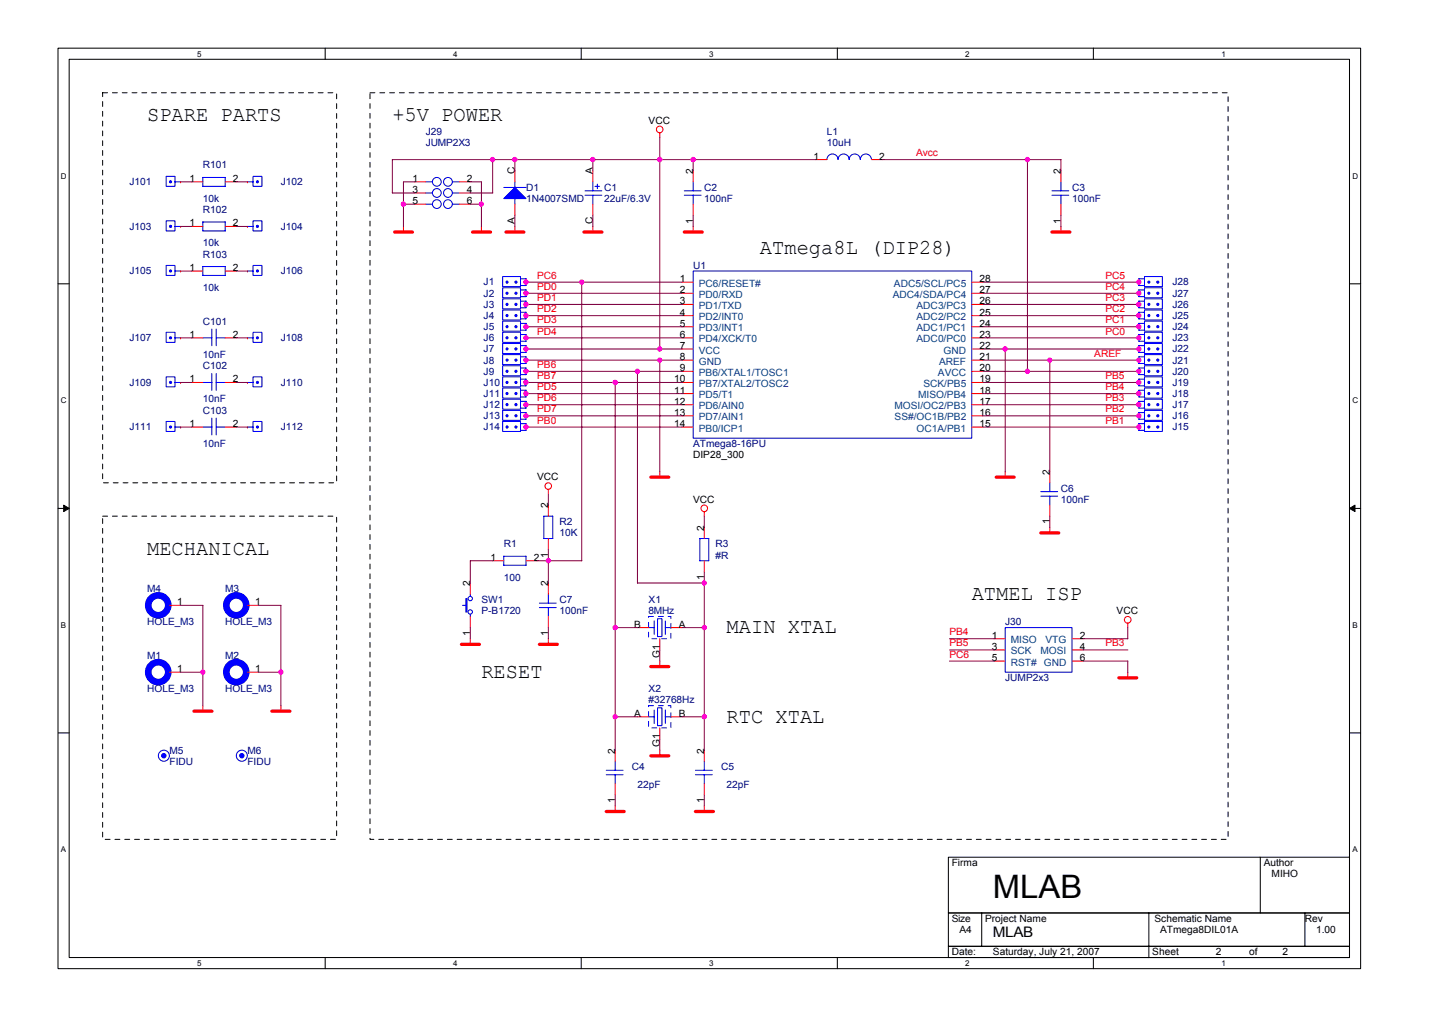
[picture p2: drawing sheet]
<svg xmlns="http://www.w3.org/2000/svg" width="297mm" height="210mm" viewBox="0 0 297 210" stroke-linecap="round" stroke-linejoin="round" font-family="sans-serif">
<path d="M12 10h270.2v190.9h-270.2zM14.3 12.3h265.6v186.3h-265.6z" fill="none" stroke="#000" stroke-width=".21"/>
<g fill="#fff">
<path d="M40.9 10.2h.9v1.9h-.9z"/>
<path d="M40.9 198.9h.9v1.8h-.9z"/>
</g>
<path d="M67.5 10v2.3M67.5 198.6v2.3" fill="none" stroke="#000" stroke-width=".21"/>
<g fill="#fff">
<path d="M94 10.2h.9v1.9h-.9z"/>
<path d="M94 198.9h.9v1.8h-.9z"/>
</g>
<path d="M120.6 10v2.3M120.6 198.6v2.3" fill="none" stroke="#000" stroke-width=".21"/>
<g fill="#fff">
<path d="M147.1 10.2h.9v1.9h-.9z"/>
<path d="M147.1 198.9h.9v1.8h-.9z"/>
</g>
<path d="M173.7 10v2.3M173.7 198.6v2.3" fill="none" stroke="#000" stroke-width=".21"/>
<g fill="#fff">
<path d="M200.2 10.2h.9v1.9h-.9z"/>
<path d="M200.2 198.9h.9v1.8h-.9z"/>
</g>
<path d="M226.8 10v2.3M226.8 198.6v2.3" fill="none" stroke="#000" stroke-width=".21"/>
<g fill="#fff">
<path d="M253.3 10.2h1v1.9h-1z"/>
<path d="M253.3 198.9h1v1.8h-1z"/>
<path d="M12.6 35.6h1.2v1.8h-1.2z"/>
<path d="M280.5 35.6h1.2v1.8h-1.2z"/>
<path d="M12.6 82.1h1.2v1.9h-1.2z"/>
<path d="M280.5 82.1h1.2v1.9h-1.2z"/>
</g>
<path d="M12 58.9h2.3M279.9 58.9h2.3" fill="none" stroke="#000" stroke-width=".21"/>
<g fill="#fff">
<path d="M12.6 128.7h1.1v1.9h-1.1z"/>
<path d="M280.5 128.7h1.1v1.9h-1.1z"/>
</g>
<path d="M12 105.5h2.3M279.9 105.5h2.3" fill="none" stroke="#000" stroke-width=".21"/>
<path d="M13.2 104.8l1.1 .7-1.1 .6zM279.9 105.5l1.2-.7v1.3z" fill="#000" stroke="#000" stroke-width=".21"/>
<g fill="#fff">
<path d="M12.6 175.3h1.1v1.8h-1.1z"/>
<path d="M280.5 175.3h1.1v1.8h-1.1z"/>
</g>
<path d="M12 152h2.3M279.9 152h2.3M196.7 177.8h83.2v11.6h-83.2zM261.4 177.8v11.6M196.7 189.4h83.2v6.9h-83.2zM196.7 196.3h83.2v2.3h-83.2zM203.6 189.4v6.9M238.3 189.4v9.2M270.7 189.4v6.9" fill="none" stroke="#000" stroke-width=".21"/>
<path d="M21.3 19.2h48.5v80.9h-48.5v-80.9M76.7 19.2h178v154.9h-178v-154.9M21.3 107.1h48.5v67h-48.5v-67" fill="none" stroke="#000" stroke-width=".21" stroke-dasharray="1 1 1 1 1 1 1 1"/>
<g fill="none" stroke="#f00" stroke-width=".21">
<path d="M37.5 37.7h.1M39.8 37.7h2.3M46.7 37.7h2.3M51.3 37.7h.1M86 37.7h2.3M95.2 37.7h2.4M106.8 35.4v2.3M123 35.4v2.3M136.9 27.5v1M143.8 35.4v2.3M169.2 33.1h2.3M180.8 33.1h2.3"/>
<path d="M220.1 35.4v2.3M37.5 47h.1M37.5 56.2h.1M39.8 47h2.3M39.8 56.2h2.3M46.7 47h2.3M46.7 56.2h2.3M51.3 47h.1M51.3 56.2h.1M83.7 47v1.2M86 40h2.3M86 42.4h2.3"/>
<path d="M95.2 40h2.4M95.2 42.4h2.4M99.9 47v1.2M106.8 42.4v2.3M106.8 47v1.2M109.1 58.5h.1M123 42.4v2.3M123 47v1.2M141.5 58.5h2.3M143.8 42.4v2.3M143.8 47v1.2M201.6 58.5h2.3"/>
<path d="M220.1 42.4v2.3M220.1 47v1.2M236.2 58.5h.1M37.5 70.1h.1M37.5 79.3h.1M39.8 70.1h2.3M39.8 79.3h2.3M46.7 70.1h2.3M46.7 79.3h2.3M51.3 70.1h.1M51.3 79.3h.1M109.1 63.1h.1"/>
<path d="M109.1 67.8h.1M109.1 72.4h.1M109.1 60.8h.1M109.1 77h.1M109.1 70.1h.1M109.1 74.7h.1M109.1 65.5h.1M109.1 79.3h.1M141.5 60.8h2.3M141.5 63.1h2.3M141.5 65.5h2.3M141.5 67.8h2.3"/>
<path d="M141.5 70.1h2.3M141.5 72.4h2.3M141.5 74.7h2.3M141.5 77h2.3M141.5 79.3h2.3M201.6 60.8h2.3M201.6 63.1h2.3M201.6 65.5h2.3M201.6 67.8h2.3M201.6 70.1h2.3M201.6 72.4h2.3M201.6 74.7h2.3"/>
<path d="M201.6 77h2.3M201.6 79.3h2.3M236.2 72.4h.1M236.2 79.3h.1M236.2 77h.1M236.2 74.7h.1M236.2 60.8h.1M236.2 65.5h.1M236.2 63.1h.1M236.2 67.8h.1M236.2 70.1h.1M37.5 88.6h.1"/>
<path d="M39.8 88.6h2.3M46.7 88.6h2.3M51.3 88.6h.1M109.1 88.6h.1M109.1 86.3h.1M109.1 83.9h.1M109.1 81.6h.1M136.9 97.8v1.2M141.5 83.9h2.3M141.5 86.3h2.3M141.5 88.6h2.3M141.5 81.6h2.3"/>
<path d="M201.6 83.9h2.3M201.6 86.3h2.3M201.6 88.6h2.3M201.6 81.6h2.3M208.5 97.8v1.2M217.8 97.8v2.3M236.2 81.6h.1M236.2 88.6h.1M236.2 83.9h.1M236.2 86.3h.1M102.2 116.3h2.3M109.1 116.3h2.3"/>
<path d="M113.7 101.5v.9M113.7 104.8v2.3M113.7 111.7v2.3M146.1 106.1v1M146.1 109.4v2.3M146.1 116.3v2.3M217.8 104.8v2.3M217.8 109.4v1.2M35.2 139.4h2.3M35.2 125.6h2.3M51.3 139.4h2.3M51.3 125.6h2.3"/>
<path d="M97.6 120.9v2.4M97.6 127.9v2.3M97.6 132.5v1.2M113.7 120.9v2.4M113.7 127.9v2.3M113.7 132.5v1.2M132.2 130.2h2.3M136.9 132.5v2.3M136.9 137.1v1.2M139.2 130.2h2.3M206.2 132.5h2.3M206.2 134.8h2.3"/>
<path d="M206.2 137.1h2.3M222.4 132.5h2.3M222.4 134.8h2.3M222.4 137.1h2.3M233.9 129.2v1M233.9 139.4v1.2M42.1 146.4v1.1M58.3 146.4v1.1M127.6 155.6v2.3M132.2 148.7h2.3M136.9 151v2.3M136.9 155.6v1.2"/>
<path d="M139.2 148.7h2.3M146.1 155.6v2.3M127.6 162.5v2.3M127.6 167.2v1.1M146.1 162.5v2.3M146.1 167.2v1.1"/>
<circle cx="136.8" cy="26.8" r=".68"/>
<circle cx="113.7" cy="100.8" r=".68"/>
<circle cx="146.1" cy="105.4" r=".68"/>
<circle cx="233.9" cy="128.6" r=".69"/>
</g>
<g fill="none" stroke="#f00" stroke-width=".68">
<path d="M81.8 48.1h3.8M98 48.1h3.7M105 48.1h3.7M121.1 48.1h3.8M141.9 48.1h3.8M218.2 48.1h3.7M135 99h3.7M206.6 99h3.8M215.9 110.5h3.7M95.7 133.6h3.7M111.9 133.6h3.7M135 138.3h3.7"/>
<path d="M40.2 147.5h3.8M56.4 147.5h3.7M135 156.8h3.7M232.1 140.6h3.7M125.7 168.3h3.8M144.2 168.3h3.8"/>
</g>
<g fill="none" stroke="#00f" stroke-width=".21">
<path d="M34.5 36.6h1.8v2.1h-1.8zM36.3 37.7h1.2M42.1 36.8h4.6M42.1 36.8v1.9h4.6v-1.9M51.3 37.7h1.2M52.5 36.6h1.8v2.1h-1.8zM88.3 37.7h1.4M93.8 37.7h1.4M104.5 38.9h4.6M106.8 37.7v1.2M121.3 39.6h3.5M123 37.7v1.9"/>
<path d="M123.4 38.7h1M123.9 38.2v.9M141.9 39.6h3.5M143.8 37.7v1.9M171.5 33.1a1.15 1.15 0 0 1 1.2-1.2 1.15 1.15 0 0 1 1.1 1.2 1.15 1.15 0 0 1 1.2-1.2 1.15 1.15 0 0 1 1.1 1.2 1.15 1.15 0 0 1 1.2-1.2 1.15 1.15 0 0 1 1.2 1.2 1.15 1.15 0 0 1 1.1-1.2 1.15 1.15 0 0 1 1.2 1.2M218.2 39.6h3.5M220.1 37.7v1.9M34.5 45.8h1.8v2.1h-1.8zM34.5 55.1h1.8v2h-1.8zM36.3 47h1.2M36.3 56.2h1.2M42.1 46h4.6"/>
<path d="M42.1 46v1.9h4.6v-1.9M42.1 55.3h4.6v1.8h-4.6zM51.3 47h1.2M51.3 56.2h1.2M52.5 45.8h1.8v2.1h-1.8zM52.5 55.1h1.8v2h-1.8zM88.3 40h1.4M88.3 42.4h1.4M93.8 40h1.4M93.8 42.4h1.4M104.3 59.7h3.7v2.1h-3.7zM104.3 57.4h3.7v2.1h-3.7z"/>
<path d="M106.8 41.2v1.2M107.9 57.8h1.2v1.4h-1.2M121.3 40.5h3.5M123 40.5v1.9M141.9 40.5h3.5M143.8 56.2h57.8v34.7h-57.8zM143.8 40.5v1.9M218.2 40.5h3.5M220.1 40.5v1.9M237.4 57.4h3.7v2.1h-3.7zM237.4 59.7h3.7v2.1h-3.7zM237.4 57.8h-1.2v1.4h1.2"/>
<path d="M34.5 68.9h1.8v2.1h-1.8zM34.5 78.2h1.8v2h-1.8zM36.3 70.1h1.2M36.3 79.3h1.2M42.1 70.1h1.9M42.1 79.3h1.9M43.9 68.2v3.5M43.9 77.5v3.5M44.8 70.1h1.9M44.8 79.3h1.9M44.8 68.2v3.5M44.8 77.5v3.5"/>
<path d="M51.3 70.1h1.2M51.3 79.3h1.2M52.5 68.9h1.8v2.1h-1.8zM52.5 78.2h1.8v2h-1.8zM104.3 62h3.7v2.1h-3.7zM104.3 66.6h3.7v2.1h-3.7zM104.3 71.2h3.7v2.1h-3.7zM104.3 75.9h3.7v2h-3.7zM104.3 68.9h3.7v2.1h-3.7zM104.3 73.6h3.7v2h-3.7zM104.3 64.3h3.7v2.1h-3.7zM104.3 78.2h3.7v2h-3.7z"/>
<path d="M107.9 64.8l1.2-.1v1.4h-1.2M107.9 67.1h1.2v1.4h-1.2M107.9 69.4h1.2v1.4h-1.2M107.9 71.7h1.2v1.4h-1.2M107.9 74h1.2v1.4h-1.2M107.9 78.6h1.2v1.4h-1.2M107.9 62.5h1.2M107.9 76.3h1.2M107.9 60.1h1.2M109.1 60.1v1.4h-1.2M109.1 62.4v1.4h-1.2M109.1 76.3v1.4h-1.2"/>
<path d="M236.2 62.5h1.2M236.2 62.4v1.4h1.2M236.2 60.1v1.4h1.2M236.2 76.3v1.4h1.2M236.2 76.3h1.2M236.2 60.1h1.2M237.4 71.2h3.7v2.1h-3.7zM237.4 78.2h3.7v2h-3.7zM237.4 75.9h3.7v2h-3.7zM237.4 73.6h3.7v2h-3.7zM237.4 64.3h3.7v2.1h-3.7zM237.4 62h3.7v2.1h-3.7z"/>
<path d="M237.4 66.6h3.7v2.1h-3.7zM237.4 68.9h3.7v2.1h-3.7zM237.4 64.8l-1.2-.1v1.4h1.2M237.4 67.1h-1.2v1.4h1.2M237.4 69.4h-1.2v1.4h1.2M237.4 71.7h-1.2v1.4h1.2M237.4 74h-1.2v1.4h1.2M237.4 78.6h-1.2v1.4h1.2M34.5 87.4h1.8v2.1h-1.8zM36.3 88.6h1.2M42.1 88.6h1.9M43.9 86.7v3.5"/>
<path d="M44.8 88.6h1.9M44.8 86.7v3.5M51.3 88.6h1.2M52.5 87.4h1.8v2.1h-1.8zM104.3 87.4h3.7v2.1h-3.7zM104.3 85.1h3.7v2.1h-3.7zM104.3 82.8h3.7v2.1h-3.7zM104.3 80.5h3.7v2.1h-3.7zM107.9 83.2h1.2v1.4h-1.2M107.9 85.6h1.2v1.4h-1.2M107.9 87.9h1.2M107.9 80.9h1.2"/>
<path d="M109.1 80.9v1.4h-1.2M109.1 87.9v1.4h-1.2M236.2 80.9v1.4h1.2M236.2 87.9v1.4h1.2M236.2 87.9h1.2M236.2 80.9h1.2M237.4 80.5h3.7v2.1h-3.7zM237.4 87.4h3.7v2.1h-3.7zM237.4 82.8h3.7v2.1h-3.7zM237.4 85.1h3.7v2.1h-3.7zM237.4 83.2h-1.2v1.4h1.2M237.4 85.6h-1.2v1.4h1.2"/>
<path d="M104.5 115.4h4.6v1.8h-4.6zM114.7 107v4.7h-1.9v-4.6h1.9M145.2 111.7h1.8v4.6h-1.8M145.2 111.7v4.6M215.9 102.9h3.5M215.9 102h3.5M217.8 100.1v1.9M217.8 102.9v1.9M34.9 125.6h.3M34.9 139.4h.3M51.1 125.6h.2M51.1 139.4h.2"/>
<path d="M95.9 125.6h.7M97.6 123.2v.5M97.6 127.4v.5M111.9 126h3.5M111.9 125.1h3.5M113.7 123.2v1.9M113.7 126v1.9M134.5 130.2h1.2M135.7 128.8v2.8M136.4 128.3h.9v3.7h-.9zM138 130.2h1.2M138 128.8v2.8"/>
<path d="M208.5 130.2h13.9v9.2h-13.9zM125.7 159.8h3.5M127.6 157.9v1.9M134.5 148.7h1.2M135.7 147.3v2.8M136.4 146.8h.9v3.7h-.9zM138 147.3v2.8M138 148.7h1.2M144.2 159.8h3.5M146.1 157.9v1.9M125.7 160.7h3.5M127.6 160.7v1.8"/>
<path d="M144.2 160.7h3.5M146.1 160.7v1.8"/>
<circle cx="90.6" cy="37.7" r=".91"/>
<circle cx="92.9" cy="37.7" r=".91"/>
<circle cx="90.6" cy="40" r=".91"/>
<circle cx="90.6" cy="42.3" r=".91"/>
<circle cx="92.9" cy="40" r=".91"/>
<circle cx="92.9" cy="42.3" r=".91"/>
<circle cx="97.5" cy="126.9" r=".46"/>
<circle cx="97.5" cy="124.2" r=".46"/>
<circle cx="34" cy="156.7" r="1.15"/>
<circle cx="50.2" cy="156.7" r="1.15"/>
</g>
<g fill="#00f" stroke="#00f" stroke-width=".21">
<path d="M105 63h.3v.3h-.3z" fill-rule="evenodd"/>
<path d="M238.2 72.2h.3v.3h-.3z" fill-rule="evenodd"/>
<path d="M53.2 69.9h.3v.3h-.3z" fill-rule="evenodd"/>
<path d="M53.2 79.2h.3v.3h-.3z" fill-rule="evenodd"/>
<path d="M105 67.6h.3v.3h-.3z" fill-rule="evenodd"/>
<path d="M238.2 79.2h.3v.3h-.3z" fill-rule="evenodd"/>
<path d="M53.2 88.4h.3v.3h-.3z" fill-rule="evenodd"/>
<path d="M105 72.2h.3v.3h-.3z" fill-rule="evenodd"/>
<path d="M238.2 76.9h.3v.3h-.3z" fill-rule="evenodd"/>
<path d="M96.6 124.2h.3v2.7h-.3z" fill-rule="evenodd"/>
<path d="M105 88.4h.3v.3h-.3z" fill-rule="evenodd"/>
<path d="M238.2 81.5h.3v.3h-.3z" fill-rule="evenodd"/>
<path d="M104.5 41.2l2.3-2.3 2.3 2.3z" fill-rule="evenodd"/>
<path d="M238.2 88.4h.3v.3h-.3z" fill-rule="evenodd"/>
<path d="M238.2 83.8h.3v.3h-.3z" fill-rule="evenodd"/>
<path d="M238.2 86.1h.3v.3h-.3z" fill-rule="evenodd"/>
<path d="M238.2 74.5h.3v.3h-.3z" fill-rule="evenodd"/>
<path d="M105 86.1h.3v.3h-.3z" fill-rule="evenodd"/>
<path d="M105 60.7h.3v.3h-.3z" fill-rule="evenodd"/>
<path d="M105 76.9h.3v.3h-.3z" fill-rule="evenodd"/>
<path d="M238.2 58.4h.3v.3h-.3z" fill-rule="evenodd"/>
<path d="M105 69.9h.3v.3h-.3z" fill-rule="evenodd"/>
<path d="M238.2 60.7h.3v.3h-.3z" fill-rule="evenodd"/>
<path d="M105 83.8h.3v.3h-.3z" fill-rule="evenodd"/>
<path d="M105 74.5h.3v.3h-.3z" fill-rule="evenodd"/>
<path d="M238.2 65.3h.3v.3h-.3z" fill-rule="evenodd"/>
<path d="M105 58.4h.3v.3h-.3z" fill-rule="evenodd"/>
<path d="M238.2 63h.3v.3h-.3z" fill-rule="evenodd"/>
<path d="M53.2 37.5h.3v.4h-.3z" fill-rule="evenodd"/>
<path d="M105 81.5h.3v.3h-.3z" fill-rule="evenodd"/>
<path d="M53.2 46.8h.3v.3h-.3z" fill-rule="evenodd"/>
<path d="M238.2 67.6h.3v.3h-.3z" fill-rule="evenodd"/>
<path d="M105 65.3h.3v.3h-.3z" fill-rule="evenodd"/>
<path d="M53.2 56h.3v.4h-.3z" fill-rule="evenodd"/>
<path d="M238.2 69.9h.3v.3h-.3z" fill-rule="evenodd"/>
<path d="M105 79.2h.3v.3h-.3z" fill-rule="evenodd"/>
<circle cx="35.4" cy="47" r=".22"/>
<circle cx="35.4" cy="56.2" r=".22"/>
<circle cx="107" cy="63.1" r=".22"/>
<circle cx="240.2" cy="72.4" r=".22"/>
<circle cx="107" cy="67.8" r=".22"/>
<circle cx="240.2" cy="79.3" r=".22"/>
<circle cx="107" cy="72.4" r=".22"/>
<circle cx="35.4" cy="70.1" r=".22"/>
<circle cx="240.2" cy="77" r=".22"/>
<circle cx="35.4" cy="79.3" r=".22"/>
<circle cx="107" cy="88.6" r=".22"/>
<circle cx="35.4" cy="88.6" r=".22"/>
<circle cx="240.2" cy="81.6" r=".22"/>
<circle cx="240.2" cy="88.6" r=".22"/>
<circle cx="240.2" cy="83.9" r=".22"/>
<circle cx="240.2" cy="86.2" r=".22"/>
<circle cx="240.2" cy="74.7" r=".22"/>
<circle cx="107" cy="86.2" r=".22"/>
<circle cx="107" cy="60.8" r=".22"/>
<circle cx="34" cy="156.7" r=".46"/>
<circle cx="107" cy="77" r=".22"/>
<circle cx="50.2" cy="156.7" r=".45"/>
<circle cx="240.2" cy="58.5" r=".22"/>
<circle cx="107" cy="70.1" r=".22"/>
<circle cx="240.2" cy="60.8" r=".22"/>
<circle cx="107" cy="83.9" r=".22"/>
<circle cx="107" cy="74.7" r=".22"/>
<circle cx="240.2" cy="65.5" r=".22"/>
<circle cx="107" cy="58.5" r=".22"/>
<circle cx="240.2" cy="63.1" r=".22"/>
<circle cx="107" cy="81.6" r=".22"/>
<circle cx="240.2" cy="67.8" r=".22"/>
<circle cx="107" cy="65.5" r=".22"/>
<circle cx="240.2" cy="70.1" r=".22"/>
<circle cx="35.4" cy="37.7" r=".22"/>
<circle cx="107" cy="79.3" r=".22"/>
</g>
<path d="M134.5 127.9h4.7v4.6h-4.7v-4.6M134.5 146.4h4.7v4.6h-4.7v-4.6" fill="none" stroke="#00f" stroke-width=".21" stroke-dasharray="1 1 1 1 1 1 1 1"/>
<g fill="none" stroke="#00f" stroke-width="1.4">
<circle cx="32.8" cy="139.4" r="2.07"/>
<circle cx="32.8" cy="125.5" r="2.07"/>
<circle cx="49" cy="139.4" r="2.07"/>
<circle cx="49" cy="125.5" r="2.07"/>
</g>
<g fill="none" stroke="#800040" stroke-width=".21">
<path d="M37.5 37.7h2.3M49 37.7h2.3M86 37.7h-2.3v9.3M97.6 37.7h2.3v9.3M102.2 33.1v6.9h-4.6M106.8 33.1v2.3M123 33.1v2.3M136.9 28.5v43.9M143.8 33.1v2.3M169.2 33.1h-87.8v6.9h4.6M183.1 33.1h37v2.3M213.1 33.1v43.9"/>
<path d="M37.5 47h2.3M37.5 56.2h2.3M49 47h2.3M49 56.2h2.3M83.7 42.4h2.3M97.6 42.4h2.3M106.8 44.7v2.3M109.1 58.5h32.4M120.7 58.5v57.8h-9.3M123 44.7v2.3M143.8 44.7v2.3M203.9 58.5h32.4"/>
<path d="M220.1 44.7v2.3M37.5 70.1h2.3M37.5 79.3h2.3M49 70.1h2.3M49 79.3h2.3M109.1 70.1h32.4M109.1 79.3h32.4M109.1 63.1h32.4M109.1 60.8h32.4M109.1 67.8h32.4M109.1 65.5h32.4M109.1 77h32.4"/>
<path d="M109.1 72.4h32.4M109.1 74.7h32.4M127.6 79.3v76.3M132.2 77v43.9h13.9M136.9 74.7v23.1M203.9 70.1h32.4M203.9 79.3h32.4M203.9 63.1h32.4M203.9 60.8h32.4M203.9 67.8h32.4M203.9 65.5h32.4M203.9 77h32.4"/>
<path d="M203.9 72.4h32.4M203.9 74.7h32.4M208.5 72.4v25.4M217.8 74.7v23.1M37.5 88.6h2.3M49 88.6h2.3M109.1 88.6h32.4M109.1 81.6h32.4M109.1 83.9h32.4M109.1 86.3h32.4M203.9 88.6h32.4M203.9 81.6h32.4"/>
<path d="M203.9 83.9h32.4M203.9 86.3h32.4M102.2 116.3h-4.6v4.6M113.7 102.4v2.4M113.7 114v6.9M146.1 107.1v2.3M146.1 118.6v37M217.8 107.1v2.3M37.5 139.4h4.6M37.5 125.6h4.6M42.1 125.6v20.8M53.6 125.6h4.7v20.8"/>
<path d="M53.6 139.4h4.7M97.6 130.2v2.3M113.7 130.2v2.3M127.6 130.2h4.6M136.9 134.8v2.3M141.5 130.2h4.6M197 132.5h9.2M197 134.8h9.2M197 137.1h9.2M224.7 134.8h9.3M224.7 137.1h9.3l-.1 2.3M233.9 130.2l.1 2.3h-9.3"/>
<path d="M127.6 148.7h4.6M136.9 153.3v2.3M141.5 148.7h4.6M127.6 164.8v2.4M146.1 164.8v2.4"/>
</g>
<g fill="#f0f" stroke="#f0f" stroke-width=".21">
<circle cx="136.8" cy="33.1" r=".45"/>
<circle cx="136.8" cy="72.4" r=".45"/>
<circle cx="213.1" cy="77" r=".45"/>
<circle cx="213.1" cy="33.1" r=".46"/>
<circle cx="146.1" cy="130.2" r=".45"/>
<circle cx="146.1" cy="148.7" r=".45"/>
<circle cx="146.1" cy="120.9" r=".45"/>
<circle cx="132.2" cy="77" r=".45"/>
<circle cx="83.7" cy="42.3" r=".45"/>
<circle cx="58.3" cy="139.4" r=".46"/>
<circle cx="42.1" cy="139.4" r=".45"/>
<circle cx="236.2" cy="58.5" r=".46"/>
<circle cx="236.2" cy="63.1" r=".45"/>
<circle cx="236.2" cy="60.8" r=".46"/>
<circle cx="236.2" cy="67.8" r=".46"/>
<circle cx="236.2" cy="70.1" r=".46"/>
<circle cx="236.2" cy="65.4" r=".45"/>
<circle cx="236.2" cy="81.6" r=".46"/>
<circle cx="236.2" cy="88.6" r=".45"/>
<circle cx="236.2" cy="83.9" r=".46"/>
<circle cx="236.2" cy="79.3" r=".46"/>
<circle cx="236.2" cy="86.3" r=".45"/>
<circle cx="208.5" cy="72.4" r=".46"/>
<circle cx="217.7" cy="74.7" r=".45"/>
<circle cx="123" cy="33.1" r=".45"/>
<circle cx="99.9" cy="42.3" r=".45"/>
<circle cx="143.8" cy="33.1" r=".46"/>
<circle cx="102.2" cy="33.1" r=".45"/>
<circle cx="106.8" cy="33.1" r=".46"/>
<circle cx="109.1" cy="58.5" r=".46"/>
<circle cx="109.1" cy="60.8" r=".46"/>
<circle cx="109.1" cy="63.1" r=".45"/>
<circle cx="109.1" cy="65.4" r=".45"/>
<circle cx="109.1" cy="67.8" r=".46"/>
<circle cx="109.1" cy="70.1" r=".46"/>
<circle cx="109.1" cy="72.4" r=".46"/>
<circle cx="109.1" cy="81.6" r=".46"/>
<circle cx="109.1" cy="77" r=".45"/>
<circle cx="109.1" cy="83.9" r=".46"/>
<circle cx="109.1" cy="88.6" r=".45"/>
<circle cx="109.1" cy="86.3" r=".45"/>
<circle cx="109.1" cy="74.7" r=".45"/>
<circle cx="136.8" cy="74.7" r=".45"/>
<circle cx="236.2" cy="72.4" r=".46"/>
<circle cx="236.2" cy="77" r=".45"/>
<circle cx="236.2" cy="74.7" r=".45"/>
<circle cx="113.7" cy="116.3" r=".45"/>
<circle cx="127.6" cy="79.3" r=".46"/>
<circle cx="127.6" cy="130.2" r=".46"/>
<circle cx="127.6" cy="148.7" r=".46"/>
<circle cx="109.1" cy="79.3" r=".46"/>
<circle cx="120.7" cy="58.5" r=".46"/>
</g>
<text font-size="6.7" x="206" y="186.2">MLAB</text>
<g font-size="4.4">
<text x="30.5" y="25">SPARE PARTS</text>
<text x="81.4" y="25">+5V POWER</text>
<text x="157.6" y="52.8">ATmega8L (DIP28)</text>
<text x="30.5" y="115.2">MECHANICAL</text>
<text x="201.6" y="124.4">ATMEL ISP</text>
<text x="150.7" y="131.4">MAIN XTAL</text>
<text x="99.9" y="140.6">RESET</text>
<text x="150.7" y="149.9">RTC XTAL</text>
</g>
<text font-size="3" x="206" y="194.4">MLAB</text>
<g font-size="2.1" fill="#000080">
<text x="88.3" y="28">J29</text>
<text x="171.5" y="28">L1</text>
<text x="42.1" y="34.9">R101</text>
<text x="88.3" y="30.3">JUMP2X3</text>
<text x="171.5" y="30.3">10uH</text>
<text x="26.8" y="38.4">J101</text>
<text x="42.1" y="41.9">10k</text>
<text x="58.3" y="38.4">J102</text>
<text x="109.1" y="39.6">D1</text>
<text x="109.1" y="41.9">1N4007SMD</text>
<text x="125.3" y="39.6">C1</text>
<text x="125.3" y="41.9">22uF/6.3V</text>
<text x="146.1" y="39.6">C2</text>
<text x="146.1" y="41.9">100nF</text>
<text x="222.4" y="39.6">C3</text>
<text x="222.4" y="41.9">100nF</text>
<text x="26.8" y="47.6">J103</text>
<text x="42.1" y="44.2">R102</text>
<text x="58.3" y="47.6">J104</text>
<text x="42.1" y="51.1">10k</text>
<text x="42.1" y="53.4">R103</text>
<text x="26.8" y="56.9">J105</text>
<text x="58.3" y="56.9">J106</text>
<text x="100.3" y="59.2">J1</text>
<text x="143.8" y="55.8">U1</text>
<text x="243.2" y="59.2">J28</text>
<text x="42.1" y="60.4">10k</text>
<text x="100.3" y="63.8">J3</text>
<text x="100.3" y="61.5">J2</text>
<text x="243.2" y="61.5">J27</text>
<text x="243.2" y="63.8">J26</text>
<text x="26.8" y="70.8">J107</text>
<text x="42.1" y="67.3">C101</text>
<text x="58.3" y="70.8">J108</text>
<text x="100.3" y="68.5">J5</text>
<text x="100.3" y="70.8">J6</text>
<text x="100.3" y="66.1">J4</text>
<text x="243.2" y="66.1">J25</text>
<text x="243.2" y="68.5">J24</text>
<text x="243.2" y="70.8">J23</text>
<text x="42.1" y="74.2">10nF</text>
<text x="42.1" y="76.5">C102</text>
<text x="100.3" y="73.1">J7</text>
<text x="100.3" y="77.7">J9</text>
<text x="100.3" y="75.4">J8</text>
<text x="243.2" y="73.1">J22</text>
<text x="243.2" y="77.7">J20</text>
<text x="243.2" y="75.4">J21</text>
<text x="26.8" y="80">J109</text>
<text x="42.1" y="83.5">10nF</text>
<text x="58.3" y="80">J110</text>
<text x="100.3" y="82.3">J11</text>
<text x="100.3" y="80">J10</text>
<text x="243.2" y="80">J19</text>
<text x="243.2" y="82.3">J18</text>
<text x="26.8" y="89.3">J111</text>
<text x="42.1" y="85.8">C103</text>
<text x="58.3" y="89.3">J112</text>
<text x="100.3" y="89.3">J14</text>
<text x="100.3" y="87">J13</text>
<text x="100.3" y="84.6">J12</text>
<text x="243.2" y="89.3">J15</text>
<text x="243.2" y="84.6">J17</text>
<text x="243.2" y="87">J16</text>
<text x="42.1" y="92.7">10nF</text>
<text x="143.8" y="92.7">ATmega8-16PU</text>
<text x="220.1" y="102">C6</text>
<text x="220.1" y="104.3">100nF</text>
<text x="104.5" y="113.5">R1</text>
<text x="116.1" y="108.9">R2</text>
<text x="116.1" y="111.2">10K</text>
<text x="148.4" y="113.5">R3</text>
<text x="148.4" y="115.8">#R</text>
<text x="30.5" y="122.8">M4</text>
<text x="46.7" y="122.8">M3</text>
<text x="99.9" y="125.1">SW1</text>
<text x="104.5" y="120.5">100</text>
<text x="116.1" y="125.1">C7</text>
<text x="134.5" y="125.1">X1</text>
<text x="30.5" y="129.7">HOLE_M3</text>
<text x="46.7" y="129.7">HOLE_M3</text>
<text x="99.9" y="127.4">P-B1720</text>
<text x="116.1" y="127.4">100nF</text>
<text x="134.5" y="127.4">8MHz</text>
<text x="208.5" y="129.7">J30</text>
<text x="30.5" y="136.7">M1</text>
<text x="46.7" y="136.7">M2</text>
<text x="30.5" y="143.6">HOLE_M3</text>
<text x="46.7" y="143.6">HOLE_M3</text>
<text x="134.5" y="143.6">X2</text>
<text x="208.5" y="141.3">JUMP2x3</text>
<text x="134.5" y="145.9">#32768Hz</text>
<text x="35.2" y="156.3">M5</text>
<text x="35.2" y="158.6">FIDU</text>
<text x="51.3" y="156.3">M6</text>
<text x="51.3" y="158.6">FIDU</text>
<text x="131.1" y="159.8">C4</text>
<text x="149.6" y="159.8">C5</text>
<text x="132.2" y="163.4">22pF</text>
<text x="150.7" y="163.4">22pF</text>
</g>
<g font-size="2.1">
<text x="134.5" y="25.7">VCC</text>
<text x="168.8" y="33.1">1</text>
<text x="182.4" y="33.1">2</text>
<text x="39.3" y="37.7">1</text>
<text x="48.3" y="37.7">2</text>
<text x="85.5" y="37.7">1</text>
<text x="85.5" y="40">3</text>
<text x="96.9" y="37.7">2</text>
<text x="96.9" y="40">4</text>
<text x="106.8" y="36.1" transform="rotate(-90 106.8 36.1)">C</text>
<text x="123" y="36.1" transform="rotate(-90 123 36.1)">A</text>
<text x="143.8" y="36.1" transform="rotate(-90 143.8 36.1)">2</text>
<text x="220" y="36.1" transform="rotate(-90 220 36.1)">2</text>
<text x="39.3" y="46.9">1</text>
<text x="48.3" y="46.9">2</text>
<text x="85.5" y="42.3">5</text>
<text x="96.9" y="42.3">6</text>
<text x="106.8" y="46.4" transform="rotate(-90 106.8 46.4)">A</text>
<text x="123" y="46.4" transform="rotate(-90 123 46.4)">C</text>
<text x="143.8" y="46.4" transform="rotate(-90 143.8 46.4)">1</text>
<text x="220" y="46.4" transform="rotate(-90 220 46.4)">1</text>
<text x="39.3" y="56.2">1</text>
<text x="48.3" y="56.2">2</text>
<text x="141" y="58.5">1</text>
<text x="203.2" y="58.5">28</text>
<text x="141" y="60.8">2</text>
<text x="141" y="63.1">3</text>
<text x="141" y="65.4">4</text>
<text x="203.2" y="65.4">25</text>
<text x="203.2" y="63.1">26</text>
<text x="203.2" y="60.8">27</text>
<text x="39.3" y="70.1">1</text>
<text x="48.3" y="70.1">2</text>
<text x="141" y="67.8">5</text>
<text x="141" y="70.1">6</text>
<text x="203.2" y="70.1">23</text>
<text x="203.2" y="67.8">24</text>
<text x="141" y="72.4">7</text>
<text x="141" y="74.7">8</text>
<text x="141" y="77">9</text>
<text x="203.2" y="77">20</text>
<text x="203.2" y="74.7">21</text>
<text x="203.2" y="72.4">22</text>
<text x="39.3" y="79.3">1</text>
<text x="48.3" y="79.3">2</text>
<text x="139.8" y="79.3">10</text>
<text x="139.8" y="83.9">12</text>
<text x="139.8" y="81.6">11</text>
<text x="203.2" y="83.9">17</text>
<text x="203.2" y="81.6">18</text>
<text x="203.2" y="79.3">19</text>
<text x="39.3" y="88.6">1</text>
<text x="48.3" y="88.6">2</text>
<text x="139.8" y="86.2">13</text>
<text x="139.8" y="88.6">14</text>
<text x="203.2" y="88.6">15</text>
<text x="203.2" y="86.2">16</text>
<text x="143.8" y="95">DIP28_300</text>
<text x="111.4" y="99.7">VCC</text>
<text x="217.7" y="98.5" transform="rotate(-90 217.7 98.5)">2</text>
<text x="113.7" y="105.5" transform="rotate(-90 113.7 105.5)">2</text>
<text x="143.8" y="104.3">VCC</text>
<text x="146.1" y="110.1" transform="rotate(-90 146.1 110.1)">2</text>
<text x="217.7" y="108.8" transform="rotate(-90 217.7 108.8)">1</text>
<text x="101.7" y="116.3">1</text>
<text x="110.7" y="116.3">2</text>
<text x="113.7" y="115.7" transform="rotate(-90 113.7 115.7)">1</text>
<text x="36.8" y="125.5">1</text>
<text x="52.9" y="125.5">1</text>
<text x="97.5" y="121.6" transform="rotate(-90 97.5 121.6)">2</text>
<text x="113.7" y="121.6" transform="rotate(-90 113.7 121.6)">2</text>
<text x="146.1" y="120.3" transform="rotate(-90 146.1 120.3)">1</text>
<text x="97.5" y="131.9" transform="rotate(-90 97.5 131.9)">1</text>
<text x="113.7" y="131.9" transform="rotate(-90 113.7 131.9)">1</text>
<text x="131.5" y="130.2">B</text>
<text x="140.8" y="130.2">A</text>
<text x="231.6" y="127.4">VCC</text>
<text x="136.8" y="136.5" transform="rotate(-90 136.8 136.5)">G1</text>
<text x="205.7" y="132.5">1</text>
<text x="205.7" y="134.8">3</text>
<text x="205.7" y="137.1">5</text>
<text x="224" y="132.5">2</text>
<text x="224" y="134.8">4</text>
<text x="224" y="137.1">6</text>
<text x="36.8" y="139.4">1</text>
<text x="52.9" y="139.4">1</text>
<text x="131.5" y="148.7">A</text>
<text x="140.8" y="148.7">B</text>
<text x="136.8" y="155" transform="rotate(-90 136.8 155)">G1</text>
<text x="127.6" y="156.3" transform="rotate(-90 127.6 156.3)">2</text>
<text x="146.1" y="156.3" transform="rotate(-90 146.1 156.3)">2</text>
<text x="127.6" y="166.6" transform="rotate(-90 127.6 166.6)">1</text>
<text x="146.1" y="166.6" transform="rotate(-90 146.1 166.6)">1</text>
<text x="197.4" y="179.6">Firma</text>
<text x="262.1" y="179.6">Author</text>
<text x="263.8" y="181.9">MIHO</text>
<text x="197.4" y="191.2">Size</text>
<text x="204.3" y="191.2">Project Name</text>
<text x="239.5" y="191.2">Schematic Name</text>
<text x="270.7" y="191.2">Rev</text>
<text x="199" y="193.5">A4</text>
<text x="240.6" y="193.5">ATmega8DIL01A</text>
<text x="273" y="193.5">1.00</text>
<text x="197.4" y="198.1">Date:</text>
<text x="206" y="198.1">Saturday, July 21, 2007</text>
<text x="239" y="198.1">Sheet</text>
<text x="252.2" y="198.1">2</text>
<text x="259.1" y="198.1">of</text>
<text x="266.1" y="198.1">2</text>
</g>
<g font-size="2.1" fill="#f00">
<text x="190" y="32.4">Avcc</text>
<text x="111.4" y="57.8">PC6</text>
<text x="229.3" y="57.8">PC5</text>
<text x="111.4" y="60.1">PD0</text>
<text x="111.4" y="62.4">PD1</text>
<text x="111.4" y="64.7">PD2</text>
<text x="229.3" y="62.4">PC3</text>
<text x="229.3" y="60.1">PC4</text>
<text x="229.3" y="64.7">PC2</text>
<text x="111.4" y="67.1">PD3</text>
<text x="111.4" y="69.4">PD4</text>
<text x="229.3" y="67.1">PC1</text>
<text x="229.3" y="69.4">PC0</text>
<text x="111.4" y="76.3">PB6</text>
<text x="227" y="74">AREF</text>
<text x="111.4" y="80.9">PD5</text>
<text x="111.4" y="83.2">PD6</text>
<text x="111.4" y="78.6">PB7</text>
<text x="229.3" y="80.9">PB4</text>
<text x="229.3" y="83.2">PB3</text>
<text x="229.3" y="78.6">PB5</text>
<text x="111.4" y="87.9">PB0</text>
<text x="111.4" y="85.6">PD7</text>
<text x="229.3" y="87.9">PB1</text>
<text x="229.3" y="85.6">PB2</text>
<text x="197" y="131.8">PB4</text>
<text x="197" y="134.1">PB5</text>
<text x="197" y="136.4">PC6</text>
<text x="229.3" y="134.1">PB3</text>
</g>
<g font-size="2.1" fill="#004080">
<text x="144.9" y="59.5">PC6/RESET#</text>
<text x="185.4" y="59.5">ADC5/SCL/PC5</text>
<text x="144.9" y="61.8">PD0/RXD</text>
<text x="144.9" y="64.1">PD1/TXD</text>
<text x="185.2" y="61.8">ADC4/SDA/PC4</text>
<text x="190.1" y="64.1">ADC3/PC3</text>
<text x="144.9" y="66.4">PD2/INT0</text>
<text x="144.9" y="68.7">PD3/INT1</text>
<text x="144.9" y="71">PD4/XCK/T0</text>
<text x="190.1" y="71">ADC0/PC0</text>
<text x="190.1" y="68.7">ADC1/PC1</text>
<text x="190.1" y="66.4">ADC2/PC2</text>
<text x="144.9" y="73.3">VCC</text>
<text x="144.9" y="75.6">GND</text>
<text x="144.9" y="78">PB6/XTAL1/TOSC1</text>
<text x="194.6" y="78">AVCC</text>
<text x="194.8" y="75.6">AREF</text>
<text x="195.7" y="73.3">GND</text>
<text x="144.9" y="80.3">PB7/XTAL2/TOSC2</text>
<text x="144.9" y="82.6">PD5/T1</text>
<text x="190.5" y="82.6">MISO/PB4</text>
<text x="191.5" y="80.3">SCK/PB5</text>
<text x="144.9" y="84.9">PD6/AIN0</text>
<text x="144.9" y="87.2">PD7/AIN1</text>
<text x="144.9" y="89.5">PB0/ICP1</text>
<text x="185.5" y="84.9">MOSI/OC2/PB3</text>
<text x="185.6" y="87.2">SS#/OC1B/PB2</text>
<text x="190.1" y="89.5">OC1A/PB1</text>
<text x="209.7" y="133.4">MISO</text>
<text x="209.7" y="135.7">SCK</text>
<text x="215.8" y="135.7">MOSI</text>
<text x="216.9" y="133.4">VTG</text>
<text x="209.7" y="138">RST# GND</text>
</g>
<g font-size="1.6">
<text x="40.9" y="11.7">5</text>
<text x="94" y="11.7">4</text>
<text x="147.1" y="11.7">3</text>
<text x="200.2" y="11.7">2</text>
<text x="253.3" y="11.7">1</text>
<text x="12.6" y="37.1">D</text>
<text x="280.5" y="37.1">D</text>
<text x="12.6" y="83.6">C</text>
<text x="280.5" y="83.6">C</text>
<text x="12.6" y="130.2">B</text>
<text x="280.5" y="130.2">B</text>
<text x="12.6" y="176.8">A</text>
<text x="280.5" y="176.8">A</text>
<text x="40.9" y="200.3">5</text>
<text x="94" y="200.3">4</text>
<text x="147.1" y="200.3">3</text>
<text x="200.2" y="200.3">2</text>
<text x="253.3" y="200.3">1</text>
</g>
</svg>
